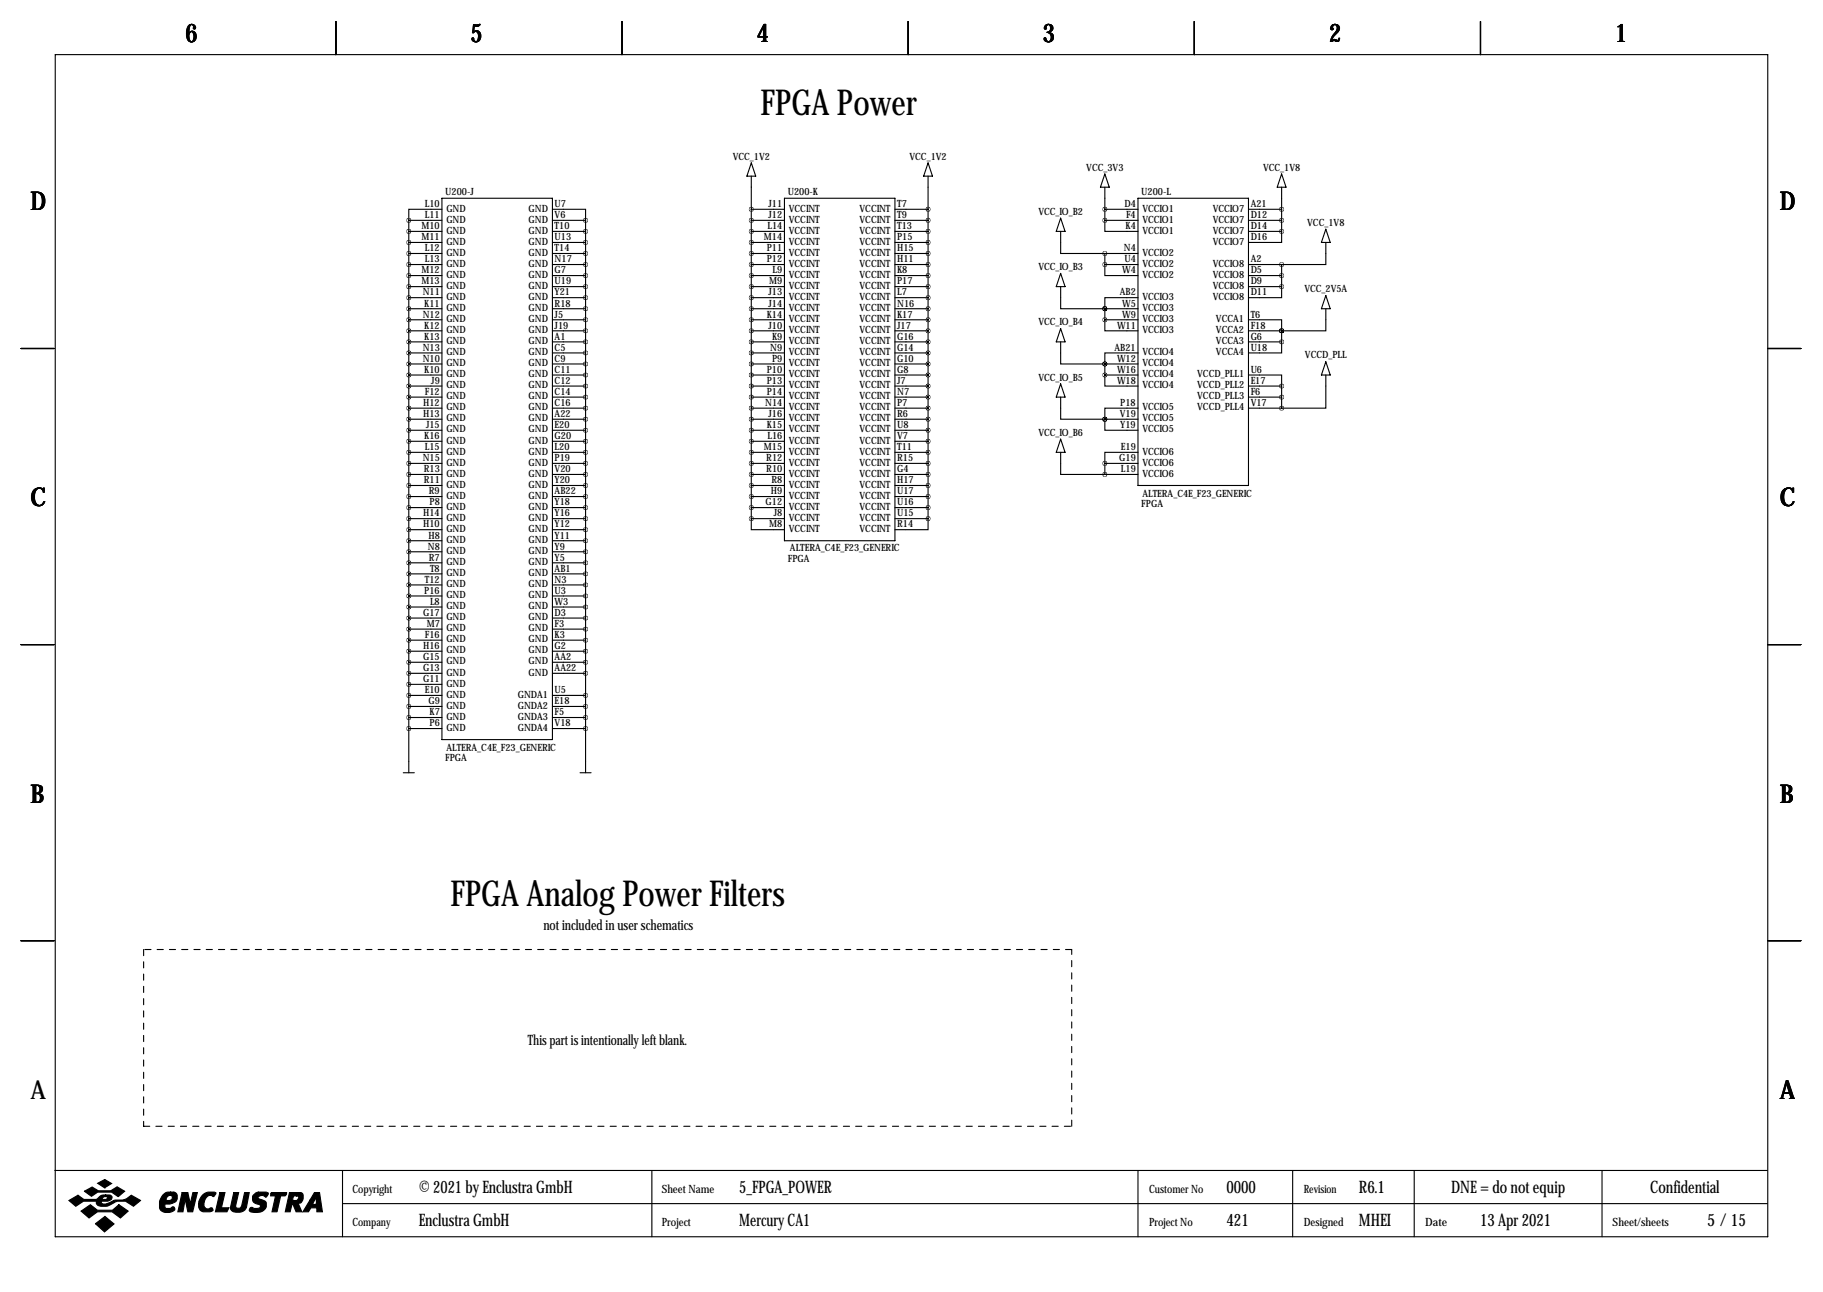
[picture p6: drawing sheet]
<svg xmlns="http://www.w3.org/2000/svg" width="419mm" height="297mm" viewBox="0 0 419 297" stroke-linecap="round" stroke-linejoin="round" font-family="sans-serif">
<g fill="none" stroke="#000" stroke-width=".25">
<path d="M12.7 12.6h393.7v271.7h-393.7zM77.2 4.9v7.7M143 4.9v7.7M208.8 4.9v7.7M274.6 4.9v7.7M340.4 4.9v7.7M172.7 37.5l1 3h-2zM213.4 37.5l1 3h-2.1zM254 40l1 3h-2zM294.6 40l1.1 3h-2.1zM94 50.7h7.6M94 53.2h7.6"/>
<path d="M94 55.7h7.6M94 58.3h7.6M94 50.7v127M101.6 48.1h-7.6v2.6M101.6 45.6h25.4v124.4h-25.4zM127 48.1h7.6v2.6M127 50.7h7.6M127 53.2h7.6M127 55.7h7.6M127 58.3h7.6M134.6 50.7v127M172.7 48.1h7.6"/>
<path d="M172.7 50.7h7.6M172.7 53.2h7.6M172.7 55.7h7.6M172.7 58.3h7.6M172.7 40.5v78.7M180.3 45.6h25.4v78.7h-25.4zM205.7 48.1h7.7M205.7 50.7h7.7M205.7 53.2h7.7M205.7 55.7h7.7M205.7 58.3h7.7M213.4 40.5v78.7"/>
<path d="M243.8 53.2v5.1h10.2M243.8 50.2l1.1 3h-2.1zM254 50.7v2.5h7.6M254 48.1h7.6M254 50.7h7.6M254 58.3h7.6M254 43v7.7M254 58.3v2.5M261.6 45.6h25.4v66h-25.4zM287 48.1h7.6M287 50.7h7.6M287 53.2h7.6"/>
<path d="M294.6 53.2v2.5h-7.6M294.6 43v10.2M304.8 55.7v5.1h-10.2M304.8 52.7l1 3h-2zM94 60.8h7.6M94 63.4h7.6M94 65.9h7.6M94 68.4h7.6M94 71h7.6M94 73.5h7.6M94 76.1h7.6M94 78.6h7.6"/>
<path d="M127 60.8h7.6M127 63.4h7.6M127 65.9h7.6M127 68.4h7.6M127 71h7.6M127 73.5h7.6M127 76.1h7.6M127 78.6h7.6M172.7 60.8h7.6M172.7 63.4h7.6M172.7 65.9h7.6M172.7 68.4h7.6"/>
<path d="M172.7 71h7.6M172.7 73.5h7.6M172.7 76.1h7.6M172.7 78.6h7.6M205.7 60.8h7.7M205.7 63.4h7.7M205.7 65.9h7.7M205.7 68.4h7.7M205.7 71h7.7M205.7 73.5h7.7M205.7 76.1h7.7M205.7 78.6h7.7"/>
<path d="M243.8 65.9v5.1h10.2M243.8 78.6v5.1h10.2M243.8 62.9l1.1 3h-2.1zM243.8 75.6l1.1 3h-2.1zM254 60.8v2.6h7.6M254 73.5v2.6h7.6M254 71h.1M254 60.8h7.6M254 71h7.6M254 73.5h7.6M254 71v2.5M261.6 68.4h-7.6v2.6"/>
<path d="M287 73.5h7.6v2.6M287 60.8h7.6M287 63.4h7.6M287 65.9h7.6M287 76.1h7.6M287 78.6h7.6M294.6 78.6v2.5h-7.6M294.6 76.1h.1M294.6 65.9v2.5h-7.6M294.6 60.8v5.1M294.6 76.1v2.5M304.8 71v5.1h-10.2"/>
<path d="M304.8 67.9l1 3.1h-2zM4.8 80.1h7.6M94 81.1h7.6M94 83.7h7.6M94 86.2h7.6M94 88.8h7.6M94 91.3h7.6M94 93.8h7.6M94 96.4h7.6M94 98.9h7.6M127 81.1h7.6M127 83.7h7.6"/>
<path d="M127 86.2h7.6M127 88.8h7.6M127 91.3h7.6M127 93.8h7.6M127 96.4h7.6M127 98.9h7.6M172.7 81.1h7.6M172.7 83.7h7.6M172.7 86.2h7.6M172.7 88.8h7.6M172.7 91.3h7.6M172.7 93.8h7.6"/>
<path d="M172.7 96.4h7.6M172.7 98.9h7.6M205.7 81.1h7.7M205.7 83.7h7.7M205.7 86.2h7.7M205.7 88.8h7.7M205.7 91.3h7.7M205.7 93.8h7.7M205.7 96.4h7.7M205.7 98.9h7.7M243.8 91.3v5.1h10.2M243.8 88.3l1.1 3h-2.1z"/>
<path d="M254 86.2v2.6h7.6M254 83.7h.1M254 96.4v2.5h7.6M254 96.4h.1M254 83.7h7.6M254 86.2h7.6M254 96.4h7.6M254 83.7v2.5M261.6 81.1h-7.6v2.6M261.6 93.8h-7.6v2.6M287 86.2h7.6v2.6M287 88.8h7.6"/>
<path d="M287 91.3h7.6M287 93.8h7.6M294.6 88.8v5M304.8 86.2v7.6h-10.2M304.8 83.2l1 3h-2zM406.4 80.1h7.6M94 101.5h7.6M94 104h7.6M94 106.5h7.6M94 109.1h7.6M94 111.6h7.6M94 114.2h7.6"/>
<path d="M94 116.7h7.6M94 119.2h7.6M127 101.5h7.6M127 104h7.6M127 106.5h7.6M127 109.1h7.6M127 111.6h7.6M127 114.2h7.6M127 116.7h7.6M127 119.2h7.6M172.7 119.2v2.6h7.6M172.7 101.5h7.6"/>
<path d="M172.7 104h7.6M172.7 106.5h7.6M172.7 109.1h7.6M172.7 111.6h7.6M172.7 114.2h7.6M172.7 116.7h7.6M172.7 119.2h7.6M205.7 101.5h7.7M205.7 104h7.7M205.7 106.5h7.7M205.7 109.1h7.7M205.7 111.6h7.7"/>
<path d="M205.7 114.2h7.7M205.7 116.7h7.7M205.7 119.2h7.7M213.4 119.2v2.6h-7.7M243.8 104v5.1h10.2M243.8 101l1.1 3h-2.1zM254 106.5h7.6M254 109.1h7.6M254 106.5v2.6M261.6 104h-7.6v2.5M94 121.8h7.6M94 124.3h7.6"/>
<path d="M94 126.9h7.6M94 129.4h7.6M94 131.9h7.6M94 134.5h7.6M94 137h7.6M94 139.6h7.6M127 121.8h7.6M127 124.3h7.6M127 126.9h7.6M127 129.4h7.6M127 131.9h7.6M127 134.5h7.6"/>
<path d="M127 137h7.6M127 139.6h7.6M4.8 148.2h7.6M94 142.1h7.6M94 144.6h7.6M94 147.2h7.6M94 149.7h7.6M94 152.3h7.6M94 154.8h7.6M94 157.3h7.6M94 159.9h7.6M127 142.1h7.6"/>
<path d="M127 144.6h7.6M127 147.2h7.6M127 149.7h7.6M127 152.3h7.6M127 154.8h7.6M127 159.9h7.6M406.4 148.2h7.6M92.7 177.7h2.5M94 162.4h7.6M94 165h7.6M94 167.5h7.6M127 162.4h7.6"/>
<path d="M127 165h7.6M127 167.5h7.6M133.3 177.7h2.6M4.8 216.3h7.6M406.4 216.3h7.6M12.6 269.1h393.7M78.7 269.1v15.2M78.7 276.7h327.6M149.9 269.1v15.2M261.6 269.1v15.2M297.2 269.1v15.2M325.1 269.1v15.2"/>
<path d="M368.3 269.1v15.2"/>
</g>
<g fill="#000" stroke="#000" stroke-width=".25">
<path d="M15.8 276l2.1-1.2 1.4 1h2.8l.3-.2a1.77 1.77 0 0 1 1.9-.9v.4l-.6 .2-.2 .5h.9l.3-.6-.4-.1v-.4h.9a.59 .59 0 0 1 .6 .7l-.2 .4-.8 .4h-1.4l-.1 .1 .1 .4a3.2 3.2 0 0 0 2.7-.7l.3-.1a4 4 0 0 0 3.8-1.1l2.1 1.2-1.6 1.3a4 4 0 0 0-5.5-.2 2.66 2.66 0 0 1-2.9-.2l-.1-.7h-3l-1.8 1.1zM19.4 273.9l1.8-1 1.4 .9h2.9l1.4-.9 1.8 1-1.5 1.2-1.5-1h-3.2l-1.5 .9zM22.5 272l1.6-.8 1.6 .9-1.6 1zM18.6 278.4l2.2-1.4 1.6 1.2h3.5l1.4-1.2 2.2 1.4-1.8 1.6-1.9-1.4h-3.4l-1.9 1.4zM37.4 274.7a1.75 1.75 0 0 1 1.8-.6v.7a.82 .82 0 0 0-.8 1.2h.6a.6 .6 0 0 0 .6-.5 .6 .6 0 0 0-.4-.7v-.7h.8l.5 .3a1.61 1.61 0 0 1 0 1.7 1.61 1.61 0 0 1-1.5 .7h-1v.9l.2 .1h.9l.7-.4 .4 .4a1.06 1.06 0 0 1-1.3 1 1.82 1.82 0 0 1-2.2-1.1 3.5 3.5 0 0 1 .7-3zM41.9 274.2h1.3l.5 2.6 .6-2.6h1.1l-1.1 4.4h-1.1l-.6-2.9-.5 2.9h-1.2zM46.7 274.6a2.78 2.78 0 0 1 2.9-.4l-.4 .9a1.32 1.32 0 0 0-2.1 .8l-.2 .8a.98 .98 0 0 0 1.1 1.2 .55 .55 0 0 1 .6-.2 .55 .55 0 0 1 .4 .6l-.7 .3-1.8-.1a1.79 1.79 0 0 1-.8-2.3zM50.5 274.2h1.2l-.8 3.5h1.7l-.4 .9h-2.7zM53.7 274.2h1.2l-.7 3.1a.73 .73 0 0 0 .7 .5 .73 .73 0 0 0 .7-.6l.6-3h1.1l-.7 3.4a2.28 2.28 0 0 1-3.6 .4v-.4zM58.3 274.7l.8-.6h2.1l.5 .2v.2l-.6 .7a.96 .96 0 0 0-1-.4 .96 .96 0 0 0-.8 .6l1.7 .8a1.71 1.71 0 0 1-.1 1.8 1.71 1.71 0 0 1-1.7 .8l-1.4-.2a.51 .51 0 0 1-.4-.7 .51 .51 0 0 1 .8-.2l1 .1a.52 .52 0 0 0 .6-.2 .52 .52 0 0 0-.2-.7 1.39 1.39 0 0 1-1.4-.6 1.39 1.39 0 0 1 .1-1.6zM62.2 274.4l.2-.2h3.5l-.1 .4-.3 .3h-1l-.8 3.7h-1.2l.8-3.7h-1.1zM66.5 274.2h1.7v.7h-.7l-.2 1.1h.9l.3-.3a.44 .44 0 0 0 .1-.5 .44 .44 0 0 0-.4-.3v-.7h1l.3 .2 .2 .3v.9a1.03 1.03 0 0 1-1.2 1l.9 2h-1.3l-.8-1.8h-.1l-.5 1.8h-1.1z"/>
<path d="M72.3 274.2h1.2l.6 4.4h-1.3v-.9h-1.3l-.6 .9h-1.3l1.7-2.7h1l-.4 .8 .2 .2h.4l.2-.2v-1.5l-.4 .7h-1zM21.9 281.3l2.2-1.6 2.1 1.7-2.2 1.8z"/>
</g>
<path d="M33 218.3v40.6M246.4 218.3h-213.4M33 258.9h213.4M246.4 258.9v-40.6" fill="none" stroke="#000" stroke-width=".25" stroke-dasharray="1.4 1.4"/>
<path d="M93.9 50.7a.05 .05 0 0 0 .1 0 .05 .05 0 0 0-.1 0zM93.9 53.2a.05 .05 0 0 0 .1 0 .05 .05 0 0 0-.1 0zM93.9 55.7a.05 .05 0 0 0 .1 0 .05 .05 0 0 0-.1 0zM93.9 58.3a.05 .05 0 0 0 .1 0 .05 .05 0 0 0-.1 0zM93.9 60.8a.05 .05 0 0 0 .1 0 .05 .05 0 0 0-.1 0zM93.9 63.4a.05 .05 0 0 0 .1 0 .05 .05 0 0 0-.1 0zM93.9 65.9a.05 .05 0 0 0 .1 0 .05 .05 0 0 0-.1 0zM93.9 68.4a.05 .05 0 0 0 .1 0 .05 .05 0 0 0-.1 0zM93.9 71a.05 .05 0 0 0 .1 0 .05 .05 0 0 0-.1 0zM93.9 73.5a.05 .05 0 0 0 .1 0 .05 .05 0 0 0-.1 0zM93.9 76.1a.05 .05 0 0 0 .1 0 .05 .05 0 0 0-.1 0zM93.9 78.6a.05 .05 0 0 0 .1 0 .05 .05 0 0 0-.1 0zM93.9 81.1a.05 .05 0 0 0 .1 0 .05 .05 0 0 0-.1 0zM93.9 88.8a.05 .05 0 0 0 .1 0 .05 .05 0 0 0-.1 0zM93.9 86.2a.05 .05 0 0 0 .1 0 .05 .05 0 0 0-.1 0zM93.9 83.7a.05 .05 0 0 0 .1 0 .05 .05 0 0 0-.1 0zM93.9 91.3a.05 .05 0 0 0 .1 0 .05 .05 0 0 0-.1 0zM93.9 93.8a.05 .05 0 0 0 .1 0 .05 .05 0 0 0-.1 0zM93.9 96.4a.05 .05 0 0 0 .1 0 .05 .05 0 0 0-.1 0zM93.9 98.9a.05 .05 0 0 0 .1 0 .05 .05 0 0 0-.1 0zM93.9 101.5a.05 .05 0 0 0 .1 0 .05 .05 0 0 0-.1 0zM93.9 104a.05 .05 0 0 0 .1 0 .05 .05 0 0 0-.1 0zM93.9 106.5a.05 .05 0 0 0 .1 0 .05 .05 0 0 0-.1 0zM93.9 109.1a.05 .05 0 0 0 .1 0 .05 .05 0 0 0-.1 0zM93.9 111.6a.05 .05 0 0 0 .1 0 .05 .05 0 0 0-.1 0zM93.9 114.2a.05 .05 0 0 0 .1 0 .05 .05 0 0 0-.1 0zM93.9 116.7a.05 .05 0 0 0 .1 0 .05 .05 0 0 0-.1 0zM93.9 119.2a.05 .05 0 0 0 .1 0 .05 .05 0 0 0-.1 0zM93.9 121.8a.05 .05 0 0 0 .1 0 .05 .05 0 0 0-.1 0zM93.9 124.3a.05 .05 0 0 0 .1 0 .05 .05 0 0 0-.1 0zM93.9 126.9a.05 .05 0 0 0 .1 0 .05 .05 0 0 0-.1 0zM93.9 129.4a.05 .05 0 0 0 .1 0 .05 .05 0 0 0-.1 0zM93.9 131.9a.05 .05 0 0 0 .1 0 .05 .05 0 0 0-.1 0zM93.9 134.5a.05 .05 0 0 0 .1 0 .05 .05 0 0 0-.1 0zM93.9 137a.05 .05 0 0 0 .1 0 .05 .05 0 0 0-.1 0zM93.9 139.6a.05 .05 0 0 0 .1 0 .05 .05 0 0 0-.1 0zM93.9 142.1a.05 .05 0 0 0 .1 0 .05 .05 0 0 0-.1 0zM93.9 144.6a.05 .05 0 0 0 .1 0 .05 .05 0 0 0-.1 0zM93.9 147.2a.05 .05 0 0 0 .1 0 .05 .05 0 0 0-.1 0zM93.9 149.7a.05 .05 0 0 0 .1 0 .05 .05 0 0 0-.1 0zM93.9 152.3a.05 .05 0 0 0 .1 0 .05 .05 0 0 0-.1 0zM93.9 154.8a.05 .05 0 0 0 .1 0 .05 .05 0 0 0-.1 0zM93.9 157.3a.05 .05 0 0 0 .1 0 .05 .05 0 0 0-.1 0zM93.9 159.9a.05 .05 0 0 0 .1 0 .05 .05 0 0 0-.1 0zM93.9 162.4a.05 .05 0 0 0 .1 0 .05 .05 0 0 0-.1 0zM93.9 165a.05 .05 0 0 0 .1 0 .05 .05 0 0 0-.1 0zM93.9 167.5a.05 .05 0 0 0 .1 0 .05 .05 0 0 0-.1 0zM134.6 50.7a.05 .05 0 0 0 .1 0 .05 .05 0 0 0-.1 0zM134.6 53.2a.05 .05 0 0 0 .1 0 .05 .05 0 0 0-.1 0zM134.6 55.7a.05 .05 0 0 0 .1 0 .05 .05 0 0 0-.1 0zM134.6 58.3a.05 .05 0 0 0 .1 0 .05 .05 0 0 0-.1 0zM134.6 60.8a.05 .05 0 0 0 .1 0 .05 .05 0 0 0-.1 0zM134.6 63.4a.05 .05 0 0 0 .1 0 .05 .05 0 0 0-.1 0zM134.6 65.9a.05 .05 0 0 0 .1 0 .05 .05 0 0 0-.1 0zM134.6 68.4a.05 .05 0 0 0 .1 0 .05 .05 0 0 0-.1 0zM134.6 71a.05 .05 0 0 0 .1 0 .05 .05 0 0 0-.1 0zM134.6 73.5a.05 .05 0 0 0 .1 0 .05 .05 0 0 0-.1 0zM134.6 76.1a.05 .05 0 0 0 .1 0 .05 .05 0 0 0-.1 0zM134.6 78.6a.05 .05 0 0 0 .1 0 .05 .05 0 0 0-.1 0zM134.6 81.1a.05 .05 0 0 0 .1 0 .05 .05 0 0 0-.1 0zM134.6 83.7a.05 .05 0 0 0 .1 0 .05 .05 0 0 0-.1 0zM134.6 86.2a.05 .05 0 0 0 .1 0 .05 .05 0 0 0-.1 0zM134.6 88.8a.05 .05 0 0 0 .1 0 .05 .05 0 0 0-.1 0zM134.6 91.3a.05 .05 0 0 0 .1 0 .05 .05 0 0 0-.1 0zM134.6 93.8a.05 .05 0 0 0 .1 0 .05 .05 0 0 0-.1 0zM134.6 98.9a.05 .05 0 0 0 .1 0 .05 .05 0 0 0-.1 0zM134.6 101.5a.05 .05 0 0 0 .1 0 .05 .05 0 0 0-.1 0zM134.6 104a.05 .05 0 0 0 .1 0 .05 .05 0 0 0-.1 0zM134.6 106.5a.05 .05 0 0 0 .1 0 .05 .05 0 0 0-.1 0zM134.6 109.1a.05 .05 0 0 0 .1 0 .05 .05 0 0 0-.1 0zM134.6 111.6a.05 .05 0 0 0 .1 0 .05 .05 0 0 0-.1 0zM134.6 114.2a.05 .05 0 0 0 .1 0 .05 .05 0 0 0-.1 0zM134.6 116.7a.05 .05 0 0 0 .1 0 .05 .05 0 0 0-.1 0zM134.6 119.2a.05 .05 0 0 0 .1 0 .05 .05 0 0 0-.1 0zM134.6 121.8a.05 .05 0 0 0 .1 0 .05 .05 0 0 0-.1 0zM134.6 124.3a.05 .05 0 0 0 .1 0 .05 .05 0 0 0-.1 0zM134.6 126.9a.05 .05 0 0 0 .1 0 .05 .05 0 0 0-.1 0zM134.6 129.4a.05 .05 0 0 0 .1 0 .05 .05 0 0 0-.1 0zM134.6 131.9a.05 .05 0 0 0 .1 0 .05 .05 0 0 0-.1 0zM134.6 134.5a.05 .05 0 0 0 .1 0 .05 .05 0 0 0-.1 0zM134.6 137a.05 .05 0 0 0 .1 0 .05 .05 0 0 0-.1 0zM134.6 139.6a.05 .05 0 0 0 .1 0 .05 .05 0 0 0-.1 0zM134.6 142.1a.05 .05 0 0 0 .1 0 .05 .05 0 0 0-.1 0zM134.6 144.6a.05 .05 0 0 0 .1 0 .05 .05 0 0 0-.1 0zM134.6 147.2a.05 .05 0 0 0 .1 0 .05 .05 0 0 0-.1 0zM134.6 149.7a.05 .05 0 0 0 .1 0 .05 .05 0 0 0-.1 0zM134.6 152.3a.05 .05 0 0 0 .1 0 .05 .05 0 0 0-.1 0zM134.6 154.8a.05 .05 0 0 0 .1 0 .05 .05 0 0 0-.1 0zM172.7 48.1a.05 .05 0 0 0 .1 0 .05 .05 0 0 0-.1 0zM172.7 50.7a.05 .05 0 0 0 .1 0 .05 .05 0 0 0-.1 0zM172.7 53.2a.05 .05 0 0 0 .1 0 .05 .05 0 0 0-.1 0zM172.7 55.7a.05 .05 0 0 0 .1 0 .05 .05 0 0 0-.1 0zM172.7 58.3a.05 .05 0 0 0 .1 0 .05 .05 0 0 0-.1 0zM172.7 60.8a.05 .05 0 0 0 .1 0 .05 .05 0 0 0-.1 0zM172.7 63.4a.05 .05 0 0 0 .1 0 .05 .05 0 0 0-.1 0zM172.7 65.9a.05 .05 0 0 0 .1 0 .05 .05 0 0 0-.1 0zM172.7 68.4a.05 .05 0 0 0 .1 0 .05 .05 0 0 0-.1 0zM172.7 71a.05 .05 0 0 0 .1 0 .05 .05 0 0 0-.1 0zM172.7 73.5a.05 .05 0 0 0 .1 0 .05 .05 0 0 0-.1 0zM172.7 76.1a.05 .05 0 0 0 .1 0 .05 .05 0 0 0-.1 0zM172.7 78.6a.05 .05 0 0 0 .1 0 .05 .05 0 0 0-.1 0zM172.7 81.1a.05 .05 0 0 0 .1 0 .05 .05 0 0 0-.1 0zM172.7 83.7a.05 .05 0 0 0 .1 0 .05 .05 0 0 0-.1 0zM172.7 86.2a.05 .05 0 0 0 .1 0 .05 .05 0 0 0-.1 0zM172.7 88.8a.05 .05 0 0 0 .1 0 .05 .05 0 0 0-.1 0zM172.7 91.3a.05 .05 0 0 0 .1 0 .05 .05 0 0 0-.1 0zM172.7 93.8a.05 .05 0 0 0 .1 0 .05 .05 0 0 0-.1 0zM172.7 96.4a.05 .05 0 0 0 .1 0 .05 .05 0 0 0-.1 0zM172.7 98.9a.05 .05 0 0 0 .1 0 .05 .05 0 0 0-.1 0zM172.7 101.5a.05 .05 0 0 0 .1 0 .05 .05 0 0 0-.1 0zM172.7 104a.05 .05 0 0 0 .1 0 .05 .05 0 0 0-.1 0zM172.7 106.5a.05 .05 0 0 0 .1 0 .05 .05 0 0 0-.1 0zM172.7 109.1a.05 .05 0 0 0 .1 0 .05 .05 0 0 0-.1 0zM172.7 111.6a.05 .05 0 0 0 .1 0 .05 .05 0 0 0-.1 0zM172.7 114.2a.05 .05 0 0 0 .1 0 .05 .05 0 0 0-.1 0zM172.7 116.7a.05 .05 0 0 0 .1 0 .05 .05 0 0 0-.1 0zM172.7 119.2a.05 .05 0 0 0 .1 0 .05 .05 0 0 0-.1 0zM213.3 48.1a.05 .05 0 0 0 .1 0 .05 .05 0 0 0-.1 0zM213.3 50.7a.05 .05 0 0 0 .1 0 .05 .05 0 0 0-.1 0zM213.3 53.2a.05 .05 0 0 0 .1 0 .05 .05 0 0 0-.1 0zM213.3 55.7a.05 .05 0 0 0 .1 0 .05 .05 0 0 0-.1 0zM213.3 58.3a.05 .05 0 0 0 .1 0 .05 .05 0 0 0-.1 0zM213.3 60.8a.05 .05 0 0 0 .1 0 .05 .05 0 0 0-.1 0zM213.3 63.4a.05 .05 0 0 0 .1 0 .05 .05 0 0 0-.1 0zM213.3 65.9a.05 .05 0 0 0 .1 0 .05 .05 0 0 0-.1 0zM213.3 68.4a.05 .05 0 0 0 .1 0 .05 .05 0 0 0-.1 0zM213.3 71a.05 .05 0 0 0 .1 0 .05 .05 0 0 0-.1 0zM213.3 73.5a.05 .05 0 0 0 .1 0 .05 .05 0 0 0-.1 0zM213.3 76.1a.05 .05 0 0 0 .1 0 .05 .05 0 0 0-.1 0zM213.3 78.6a.05 .05 0 0 0 .1 0 .05 .05 0 0 0-.1 0zM213.3 81.1a.05 .05 0 0 0 .1 0 .05 .05 0 0 0-.1 0zM213.3 83.7a.05 .05 0 0 0 .1 0 .05 .05 0 0 0-.1 0zM213.3 86.2a.05 .05 0 0 0 .1 0 .05 .05 0 0 0-.1 0zM213.3 88.8a.05 .05 0 0 0 .1 0 .05 .05 0 0 0-.1 0zM213.3 91.3a.05 .05 0 0 0 .1 0 .05 .05 0 0 0-.1 0zM213.3 93.8a.05 .05 0 0 0 .1 0 .05 .05 0 0 0-.1 0zM213.3 96.4a.05 .05 0 0 0 .1 0 .05 .05 0 0 0-.1 0zM213.3 98.9a.05 .05 0 0 0 .1 0 .05 .05 0 0 0-.1 0zM213.3 101.5a.05 .05 0 0 0 .1 0 .05 .05 0 0 0-.1 0zM213.3 104a.05 .05 0 0 0 .1 0 .05 .05 0 0 0-.1 0zM213.3 106.5a.05 .05 0 0 0 .1 0 .05 .05 0 0 0-.1 0zM213.3 109.1a.05 .05 0 0 0 .1 0 .05 .05 0 0 0-.1 0zM213.3 111.6a.05 .05 0 0 0 .1 0 .05 .05 0 0 0-.1 0zM213.3 114.2a.05 .05 0 0 0 .1 0 .05 .05 0 0 0-.1 0zM213.3 116.7a.05 .05 0 0 0 .1 0 .05 .05 0 0 0-.1 0zM213.3 119.2a.05 .05 0 0 0 .1 0 .05 .05 0 0 0-.1 0zM294.6 53.2a.05 .05 0 0 0 .1 0 .05 .05 0 0 0-.1 0zM294.6 50.7a.05 .05 0 0 0 .1 0 .05 .05 0 0 0-.1 0zM294.6 65.9a.05 .05 0 0 0 .1 0 .05 .05 0 0 0-.1 0zM294.6 63.4a.05 .05 0 0 0 .1 0 .05 .05 0 0 0-.1 0zM294.6 78.6a.05 .05 0 0 0 .1 0 .05 .05 0 0 0-.1 0zM294.6 76.1a.05 .05 0 0 0 .1 0 .05 .05 0 0 0-.1 0zM134.6 159.9a.05 .05 0 0 0 .1 0 .05 .05 0 0 0-.1 0zM134.6 162.4a.05 .05 0 0 0 .1 0 .05 .05 0 0 0-.1 0zM134.6 165a.05 .05 0 0 0 .1 0 .05 .05 0 0 0-.1 0zM134.6 167.5a.05 .05 0 0 0 .1 0 .05 .05 0 0 0-.1 0zM134.6 96.4a.05 .05 0 0 0 .1 0 .05 .05 0 0 0-.1 0zM294.6 48.1a.05 .05 0 0 0 .1 0 .05 .05 0 0 0-.1 0zM294.6 60.8a.05 .05 0 0 0 .1 0 .05 .05 0 0 0-.1 0zM294.6 91.3a.05 .05 0 0 0 .1 0 .05 .05 0 0 0-.1 0zM294.6 88.8a.05 .05 0 0 0 .1 0 .05 .05 0 0 0-.1 0zM294.6 76.1a.05 .05 0 0 0 .1 0 .05 .05 0 0 0-.1 0zM294.6 93.8a.05 .05 0 0 0 .1 0 .05 .05 0 0 0-.1 0z" fill="#000" stroke="#000" stroke-width="1"/>
<g font-size="8.2">
<text x="174.9" y="26.5">FPGA Power</text>
<text x="103.6" y="208.4">FPGA Analog Power Filters</text>
</g>
<g font-size="5.9">
<text x="42.7" y="9.8">6</text>
<text x="108.2" y="9.8">5</text>
<text x="174" y="9.8">4</text>
<text x="239.8" y="9.8">3</text>
<text x="305.6" y="9.8">2</text>
<text x="371.3" y="9.8">1</text>
<text x="7" y="48.4">D</text>
<text x="409.2" y="48.4">D</text>
<text x="7" y="116.4">C</text>
<text x="409.2" y="116.4">C</text>
<text x="7" y="184.5">B</text>
<text x="409.2" y="184.5">B</text>
<text x="7" y="252.6">A</text>
<text x="409.2" y="252.6">A</text>
</g>
<g font-size="4">
<text x="96.3" y="274.2">© 2021 by Enclustra GmbH</text>
<text x="169.9" y="274.2">5_FPGA_POWER</text>
<text x="281.9" y="274.2">0000</text>
<text x="312.4" y="274.2">R6.1</text>
<text x="333.6" y="274.2">DNE = do not equip</text>
<text x="379.4" y="274.2">Confidential</text>
<text x="96.3" y="281.8">Enclustra GmbH</text>
<text x="169.9" y="281.8">Mercury CA1</text>
<text x="281.9" y="281.8">421</text>
<text x="312.4" y="281.8">MHEI</text>
<text x="340.3" y="281.8">13 Apr 2021</text>
<text x="392.5" y="281.8">5 /15</text>
</g>
<g font-size="3.3">
<text x="124.9" y="213.7">not included in user schematics</text>
<text x="121.4" y="240.1">This part is intentionally left blank.</text>
</g>
<g font-size="2.6">
<text x="81" y="274.2">Copyright</text>
<text x="152.1" y="274.2">Sheet Name</text>
<text x="264.2" y="274.2">Customer No</text>
<text x="299.7" y="274.2">Revision</text>
<text x="81" y="281.8">Company</text>
<text x="152.1" y="281.8">Project</text>
<text x="264.2" y="281.8">Project No</text>
<text x="299.7" y="281.8">Designed</text>
<text x="327.7" y="281.8">Date</text>
<text x="370.7" y="281.8">Sheet/sheets</text>
</g>
<g font-size="2.3">
<text x="168.5" y="36.7">VCC_1V2</text>
<text x="209.1" y="36.7">VCC_1V2</text>
<text x="249.7" y="39.2">VCC_3V3</text>
<text x="290.4" y="39.2">VCC_1V8</text>
<text x="97.7" y="47.6">L10</text>
<text x="102.4" y="44.8">U200-J</text>
<text x="127.5" y="47.6">U7</text>
<text x="176.7" y="47.6">J11</text>
<text x="181.1" y="44.8">U200-K</text>
<text x="206.2" y="47.6">T7</text>
<text x="258.5" y="47.6">D4</text>
<text x="262.4" y="44.8">U200-L</text>
<text x="287.5" y="47.6">A21</text>
<text x="96.9" y="52.7">M10</text>
<text x="97.7" y="50.2">L11</text>
<text x="102.6" y="48.6">GND</text>
<text x="102.6" y="51.2">GND</text>
<text x="102.6" y="53.7">GND</text>
<text x="121.5" y="48.6">GND</text>
<text x="121.5" y="51.2">GND</text>
<text x="121.5" y="53.7">GND</text>
<text x="127.5" y="50.2">V6</text>
<text x="127.5" y="52.7">T10</text>
<text x="176.4" y="52.7">L14</text>
<text x="176.7" y="50.2">J12</text>
<text x="181.4" y="48.6">VCCINT</text>
<text x="181.4" y="51.2">VCCINT</text>
<text x="181.4" y="53.7">VCCINT</text>
<text x="197.6" y="48.6">VCCINT</text>
<text x="197.6" y="51.2">VCCINT</text>
<text x="197.6" y="53.7">VCCINT</text>
<text x="206.2" y="50.2">T9</text>
<text x="206.2" y="52.7">T13</text>
<text x="238.7" y="49.4">VCC_IO_B2</text>
<text x="258.8" y="52.7">K4</text>
<text x="258.9" y="50.2">F4</text>
<text x="262.6" y="48.6">VCCIO1</text>
<text x="262.6" y="51.2">VCCIO1</text>
<text x="262.6" y="53.7">VCCIO1</text>
<text x="278.8" y="48.6">VCCIO7</text>
<text x="278.8" y="51.2">VCCIO7</text>
<text x="278.8" y="53.7">VCCIO7</text>
<text x="287.5" y="50.2">D12</text>
<text x="287.5" y="52.7">D14</text>
<text x="300.5" y="51.9">VCC_1V8</text>
<text x="96.9" y="55.2">M11</text>
<text x="97.7" y="57.8">L12</text>
<text x="102.6" y="56.3">GND</text>
<text x="102.6" y="58.8">GND</text>
<text x="121.5" y="56.3">GND</text>
<text x="121.5" y="58.8">GND</text>
<text x="127.5" y="55.2">U13</text>
<text x="127.5" y="57.8">T14</text>
<text x="175.6" y="55.2">M14</text>
<text x="176.3" y="57.8">P11</text>
<text x="181.4" y="56.3">VCCINT</text>
<text x="181.4" y="58.8">VCCINT</text>
<text x="197.6" y="56.3">VCCINT</text>
<text x="197.6" y="58.8">VCCINT</text>
<text x="206.2" y="55.2">P15</text>
<text x="206.2" y="57.8">H15</text>
<text x="258.4" y="57.8">N4</text>
<text x="262.6" y="58.8">VCCIO2</text>
<text x="278.8" y="56.3">VCCIO7</text>
<text x="287.5" y="55.2">D16</text>
<text x="96.9" y="62.9">M12</text>
<text x="96.9" y="65.4">M13</text>
<text x="97.7" y="60.3">L13</text>
<text x="102.6" y="61.3">GND</text>
<text x="102.6" y="63.9">GND</text>
<text x="121.5" y="61.3">GND</text>
<text x="121.5" y="63.9">GND</text>
<text x="127.5" y="60.3">N17</text>
<text x="127.5" y="62.9">G7</text>
<text x="127.5" y="65.4">U19</text>
<text x="176.3" y="60.3">P12</text>
<text x="176.8" y="65.4">M9</text>
<text x="177.6" y="62.9">L9</text>
<text x="181.4" y="61.3">VCCINT</text>
<text x="181.4" y="63.9">VCCINT</text>
<text x="197.6" y="61.3">VCCINT</text>
<text x="197.6" y="63.9">VCCINT</text>
<text x="206.2" y="60.3">H11</text>
<text x="206.2" y="62.9">K8</text>
<text x="206.2" y="65.4">P17</text>
<text x="238.7" y="62.1">VCC_IO_B3</text>
<text x="258" y="62.9">W4</text>
<text x="258.5" y="60.3">U4</text>
<text x="262.6" y="61.3">VCCIO2</text>
<text x="262.6" y="63.9">VCCIO2</text>
<text x="278.8" y="61.3">VCCIO8</text>
<text x="278.8" y="63.9">VCCIO8</text>
<text x="287.5" y="60.3">A2</text>
<text x="287.5" y="62.9">D5</text>
<text x="287.5" y="65.4">D9</text>
<text x="97.2" y="67.9">N11</text>
<text x="97.5" y="70.5">K11</text>
<text x="102.6" y="66.4">GND</text>
<text x="102.6" y="69">GND</text>
<text x="102.6" y="71.5">GND</text>
<text x="121.5" y="66.4">GND</text>
<text x="121.5" y="69">GND</text>
<text x="121.5" y="71.5">GND</text>
<text x="127.5" y="67.9">Y21</text>
<text x="127.5" y="70.5">R18</text>
<text x="176.7" y="67.9">J13</text>
<text x="176.7" y="70.5">J14</text>
<text x="181.4" y="66.4">VCCINT</text>
<text x="181.4" y="69">VCCINT</text>
<text x="181.4" y="71.5">VCCINT</text>
<text x="197.6" y="66.4">VCCINT</text>
<text x="197.6" y="69">VCCINT</text>
<text x="197.6" y="71.5">VCCINT</text>
<text x="206.2" y="67.9">L7</text>
<text x="206.2" y="70.5">N16</text>
<text x="257.5" y="67.9">AB2</text>
<text x="258" y="70.5">W5</text>
<text x="262.6" y="69">VCCIO3</text>
<text x="262.6" y="71.5">VCCIO3</text>
<text x="278.8" y="66.4">VCCIO8</text>
<text x="278.8" y="69">VCCIO8</text>
<text x="287.5" y="67.9">D11</text>
<text x="299.9" y="67.2">VCC_2V5A</text>
<text x="97.2" y="73">N12</text>
<text x="97.5" y="75.6">K12</text>
<text x="102.6" y="74">GND</text>
<text x="102.6" y="76.6">GND</text>
<text x="121.5" y="74">GND</text>
<text x="121.5" y="76.6">GND</text>
<text x="127.5" y="73">J5</text>
<text x="127.5" y="75.6">J19</text>
<text x="176.3" y="73">K14</text>
<text x="176.7" y="75.6">J10</text>
<text x="181.4" y="74">VCCINT</text>
<text x="181.4" y="76.6">VCCINT</text>
<text x="197.6" y="74">VCCINT</text>
<text x="197.6" y="76.6">VCCINT</text>
<text x="206.2" y="73">K17</text>
<text x="206.2" y="75.6">J17</text>
<text x="238.7" y="74.8">VCC_IO_B4</text>
<text x="256.8" y="75.6">W11</text>
<text x="258" y="73">W9</text>
<text x="262.6" y="74">VCCIO3</text>
<text x="262.6" y="76.6">VCCIO3</text>
<text x="279.6" y="74">VCCA1</text>
<text x="279.6" y="76.6">VCCA2</text>
<text x="287.5" y="73">T6</text>
<text x="287.5" y="75.6">F18</text>
<text x="97.2" y="80.6">N13</text>
<text x="97.2" y="83.2">N10</text>
<text x="97.5" y="78.1">K13</text>
<text x="102.6" y="79.1">GND</text>
<text x="102.6" y="81.7">GND</text>
<text x="121.5" y="79.1">GND</text>
<text x="121.5" y="81.7">GND</text>
<text x="127.5" y="78.1">A1</text>
<text x="127.5" y="80.6">C5</text>
<text x="127.5" y="83.2">C9</text>
<text x="177.1" y="80.6">N9</text>
<text x="177.5" y="78.1">K9</text>
<text x="177.5" y="83.2">P9</text>
<text x="181.4" y="79.1">VCCINT</text>
<text x="181.4" y="81.7">VCCINT</text>
<text x="197.6" y="79.1">VCCINT</text>
<text x="197.6" y="81.7">VCCINT</text>
<text x="206.2" y="78.1">G16</text>
<text x="206.2" y="80.6">G14</text>
<text x="206.2" y="83.2">G10</text>
<text x="256.2" y="80.6">AB21</text>
<text x="256.8" y="83.2">W12</text>
<text x="262.6" y="81.7">VCCIO4</text>
<text x="279.6" y="79.1">VCCA3</text>
<text x="279.6" y="81.7">VCCA4</text>
<text x="287.5" y="78.1">G6</text>
<text x="287.5" y="80.6">U18</text>
<text x="300" y="82.4">VCCD_PLL</text>
<text x="97.5" y="85.7">K10</text>
<text x="99.2" y="88.3">J9</text>
<text x="102.6" y="84.2">GND</text>
<text x="102.6" y="86.7">GND</text>
<text x="102.6" y="89.3">GND</text>
<text x="121.5" y="84.2">GND</text>
<text x="121.5" y="86.7">GND</text>
<text x="121.5" y="89.3">GND</text>
<text x="127.5" y="85.7">C11</text>
<text x="127.5" y="88.3">C12</text>
<text x="176.3" y="85.7">P10</text>
<text x="176.3" y="88.3">P13</text>
<text x="181.4" y="84.2">VCCINT</text>
<text x="181.4" y="86.7">VCCINT</text>
<text x="181.4" y="89.3">VCCINT</text>
<text x="197.6" y="84.2">VCCINT</text>
<text x="197.6" y="86.7">VCCINT</text>
<text x="197.6" y="89.3">VCCINT</text>
<text x="206.2" y="85.7">G8</text>
<text x="206.2" y="88.3">J7</text>
<text x="238.7" y="87.5">VCC_IO_B5</text>
<text x="256.8" y="85.7">W16</text>
<text x="256.8" y="88.3">W18</text>
<text x="262.6" y="84.2">VCCIO4</text>
<text x="262.6" y="86.7">VCCIO4</text>
<text x="262.6" y="89.3">VCCIO4</text>
<text x="275.2" y="86.7">VCCD_PLL1</text>
<text x="275.2" y="89.3">VCCD_PLL2</text>
<text x="287.5" y="85.7">U6</text>
<text x="287.5" y="88.3">E17</text>
<text x="97.3" y="93.3">H12</text>
<text x="97.3" y="95.9">H13</text>
<text x="97.7" y="90.8">F12</text>
<text x="102.6" y="91.8">GND</text>
<text x="102.6" y="94.4">GND</text>
<text x="121.5" y="91.8">GND</text>
<text x="121.5" y="94.4">GND</text>
<text x="127.5" y="90.8">C14</text>
<text x="127.5" y="93.3">C16</text>
<text x="127.5" y="95.9">A22</text>
<text x="175.9" y="93.3">N14</text>
<text x="176.3" y="90.8">P14</text>
<text x="176.7" y="95.9">J16</text>
<text x="181.4" y="91.8">VCCINT</text>
<text x="181.4" y="94.4">VCCINT</text>
<text x="197.6" y="91.8">VCCINT</text>
<text x="197.6" y="94.4">VCCINT</text>
<text x="206.2" y="90.8">N7</text>
<text x="206.2" y="93.3">P7</text>
<text x="206.2" y="95.9">R6</text>
<text x="257.5" y="95.9">V19</text>
<text x="257.6" y="93.3">P18</text>
<text x="262.6" y="94.4">VCCIO5</text>
<text x="275.2" y="91.8">VCCD_PLL3</text>
<text x="275.2" y="94.4">VCCD_PLL4</text>
<text x="287.5" y="90.8">F6</text>
<text x="287.5" y="93.3">V17</text>
<text x="97.5" y="101">K16</text>
<text x="97.9" y="98.4">J15</text>
<text x="102.6" y="96.9">GND</text>
<text x="102.6" y="99.4">GND</text>
<text x="102.6" y="102">GND</text>
<text x="121.5" y="96.9">GND</text>
<text x="121.5" y="99.4">GND</text>
<text x="121.5" y="102">GND</text>
<text x="127.5" y="98.4">E20</text>
<text x="127.5" y="101">G20</text>
<text x="176.3" y="98.4">K15</text>
<text x="176.4" y="101">L16</text>
<text x="181.4" y="96.9">VCCINT</text>
<text x="181.4" y="99.4">VCCINT</text>
<text x="181.4" y="102">VCCINT</text>
<text x="197.6" y="96.9">VCCINT</text>
<text x="197.6" y="99.4">VCCINT</text>
<text x="197.6" y="102">VCCINT</text>
<text x="206.2" y="98.4">U8</text>
<text x="206.2" y="101">V7</text>
<text x="238.7" y="100.2">VCC_IO_B6</text>
<text x="257.6" y="98.4">Y19</text>
<text x="262.6" y="96.9">VCCIO5</text>
<text x="262.6" y="99.4">VCCIO5</text>
<text x="97.2" y="106">N15</text>
<text x="97.7" y="103.5">L15</text>
<text x="102.6" y="104.5">GND</text>
<text x="102.6" y="107.1">GND</text>
<text x="121.5" y="104.5">GND</text>
<text x="121.5" y="107.1">GND</text>
<text x="127.5" y="103.5">L20</text>
<text x="127.5" y="106">P19</text>
<text x="175.6" y="103.5">M15</text>
<text x="176.2" y="106">R12</text>
<text x="181.4" y="104.5">VCCINT</text>
<text x="181.4" y="107.1">VCCINT</text>
<text x="197.6" y="104.5">VCCINT</text>
<text x="197.6" y="107.1">VCCINT</text>
<text x="206.2" y="103.5">T11</text>
<text x="206.2" y="106">R15</text>
<text x="257.3" y="106">G19</text>
<text x="257.7" y="103.5">E19</text>
<text x="262.6" y="104.5">VCCIO6</text>
<text x="262.6" y="107.1">VCCIO6</text>
<text x="97.4" y="108.6">R13</text>
<text x="97.4" y="111.1">R11</text>
<text x="98.6" y="113.7">R9</text>
<text x="102.6" y="109.6">GND</text>
<text x="102.6" y="112.1">GND</text>
<text x="121.5" y="109.6">GND</text>
<text x="121.5" y="112.1">GND</text>
<text x="127.5" y="108.6">V20</text>
<text x="127.5" y="111.1">Y20</text>
<text x="127.5" y="113.7">AB22</text>
<text x="176.2" y="108.6">R10</text>
<text x="177.2" y="113.7">H9</text>
<text x="177.3" y="111.1">R8</text>
<text x="181.4" y="109.6">VCCINT</text>
<text x="181.4" y="112.1">VCCINT</text>
<text x="197.6" y="109.6">VCCINT</text>
<text x="197.6" y="112.1">VCCINT</text>
<text x="206.2" y="108.6">G4</text>
<text x="206.2" y="111.1">H17</text>
<text x="206.2" y="113.7">U17</text>
<text x="257.7" y="108.6">L19</text>
<text x="262.6" y="109.6">VCCIO6</text>
<text x="97.3" y="118.7">H14</text>
<text x="98.8" y="116.2">P8</text>
<text x="102.6" y="114.7">GND</text>
<text x="102.6" y="117.2">GND</text>
<text x="102.6" y="119.8">GND</text>
<text x="121.5" y="114.7">GND</text>
<text x="121.5" y="117.2">GND</text>
<text x="121.5" y="119.8">GND</text>
<text x="127.5" y="116.2">Y18</text>
<text x="127.5" y="118.7">Y16</text>
<text x="176" y="116.2">G12</text>
<text x="177.9" y="118.7">J8</text>
<text x="181.4" y="114.7">VCCINT</text>
<text x="181.4" y="117.2">VCCINT</text>
<text x="181.4" y="119.8">VCCINT</text>
<text x="197.6" y="114.7">VCCINT</text>
<text x="197.6" y="117.2">VCCINT</text>
<text x="197.6" y="119.8">VCCINT</text>
<text x="206.2" y="116.2">U16</text>
<text x="206.2" y="118.7">U15</text>
<text x="262.4" y="116.5">FPGA</text>
<text x="262.6" y="114.2">ALTERA_C4E_F23_GENERIC</text>
<text x="97.3" y="121.3">H10</text>
<text x="98.5" y="123.8">H8</text>
<text x="102.6" y="122.3">GND</text>
<text x="102.6" y="124.8">GND</text>
<text x="121.5" y="122.3">GND</text>
<text x="121.5" y="124.8">GND</text>
<text x="127.5" y="121.3">Y12</text>
<text x="127.5" y="123.8">Y11</text>
<text x="176.8" y="121.3">M8</text>
<text x="181.4" y="122.3">VCCINT</text>
<text x="197.6" y="122.3">VCCINT</text>
<text x="206.2" y="121.3">R14</text>
<text x="98.3" y="126.4">N8</text>
<text x="98.6" y="128.9">R7</text>
<text x="98.9" y="131.4">T8</text>
<text x="102.6" y="127.4">GND</text>
<text x="102.6" y="129.9">GND</text>
<text x="121.5" y="127.4">GND</text>
<text x="121.5" y="129.9">GND</text>
<text x="127.5" y="126.4">Y9</text>
<text x="127.5" y="128.9">Y5</text>
<text x="127.5" y="131.4">AB1</text>
<text x="181.1" y="129.2">FPGA</text>
<text x="181.6" y="126.6">ALTERA_C4E_F23_GENERIC</text>
<text x="97.5" y="136.5">P16</text>
<text x="97.7" y="134">T12</text>
<text x="102.6" y="132.5">GND</text>
<text x="102.6" y="135">GND</text>
<text x="102.6" y="137.5">GND</text>
<text x="121.5" y="132.5">GND</text>
<text x="121.5" y="135">GND</text>
<text x="121.5" y="137.5">GND</text>
<text x="127.5" y="134">N3</text>
<text x="127.5" y="136.5">U3</text>
<text x="97.3" y="141.6">G17</text>
<text x="98.9" y="139.1">L8</text>
<text x="102.6" y="140.1">GND</text>
<text x="102.6" y="142.6">GND</text>
<text x="121.5" y="140.1">GND</text>
<text x="121.5" y="142.6">GND</text>
<text x="127.5" y="139.1">W3</text>
<text x="127.5" y="141.6">D3</text>
<text x="97.3" y="149.2">H16</text>
<text x="97.7" y="146.7">F16</text>
<text x="98.1" y="144.1">M7</text>
<text x="102.6" y="145.2">GND</text>
<text x="102.6" y="147.7">GND</text>
<text x="121.5" y="145.2">GND</text>
<text x="121.5" y="147.7">GND</text>
<text x="127.5" y="144.1">F3</text>
<text x="127.5" y="146.7">K3</text>
<text x="127.5" y="149.2">G2</text>
<text x="97.3" y="151.8">G15</text>
<text x="97.3" y="154.3">G13</text>
<text x="102.6" y="150.2">GND</text>
<text x="102.6" y="152.8">GND</text>
<text x="102.6" y="155.3">GND</text>
<text x="121.5" y="150.2">GND</text>
<text x="121.5" y="152.8">GND</text>
<text x="121.5" y="155.3">GND</text>
<text x="127.5" y="151.8">AA2</text>
<text x="127.5" y="154.3">AA22</text>
<text x="97.3" y="156.8">G11</text>
<text x="97.7" y="159.4">E10</text>
<text x="98.5" y="161.9">G9</text>
<text x="102.6" y="157.9">GND</text>
<text x="102.6" y="160.4">GND</text>
<text x="119" y="160.4">GNDA1</text>
<text x="127.5" y="159.4">U5</text>
<text x="127.5" y="161.9">E18</text>
<text x="98.8" y="164.5">K7</text>
<text x="98.8" y="167">P6</text>
<text x="102.6" y="162.9">GND</text>
<text x="102.6" y="165.5">GND</text>
<text x="119" y="162.9">GNDA2</text>
<text x="119" y="165.5">GNDA3</text>
<text x="127.5" y="164.5">F5</text>
<text x="127.5" y="167">V18</text>
<text x="102.6" y="168">GND</text>
<text x="102.6" y="172.6">ALTERA_C4E_F23_GENERIC</text>
<text x="119" y="168">GNDA4</text>
<text x="102.4" y="174.9">FPGA</text>
</g>
</svg>
